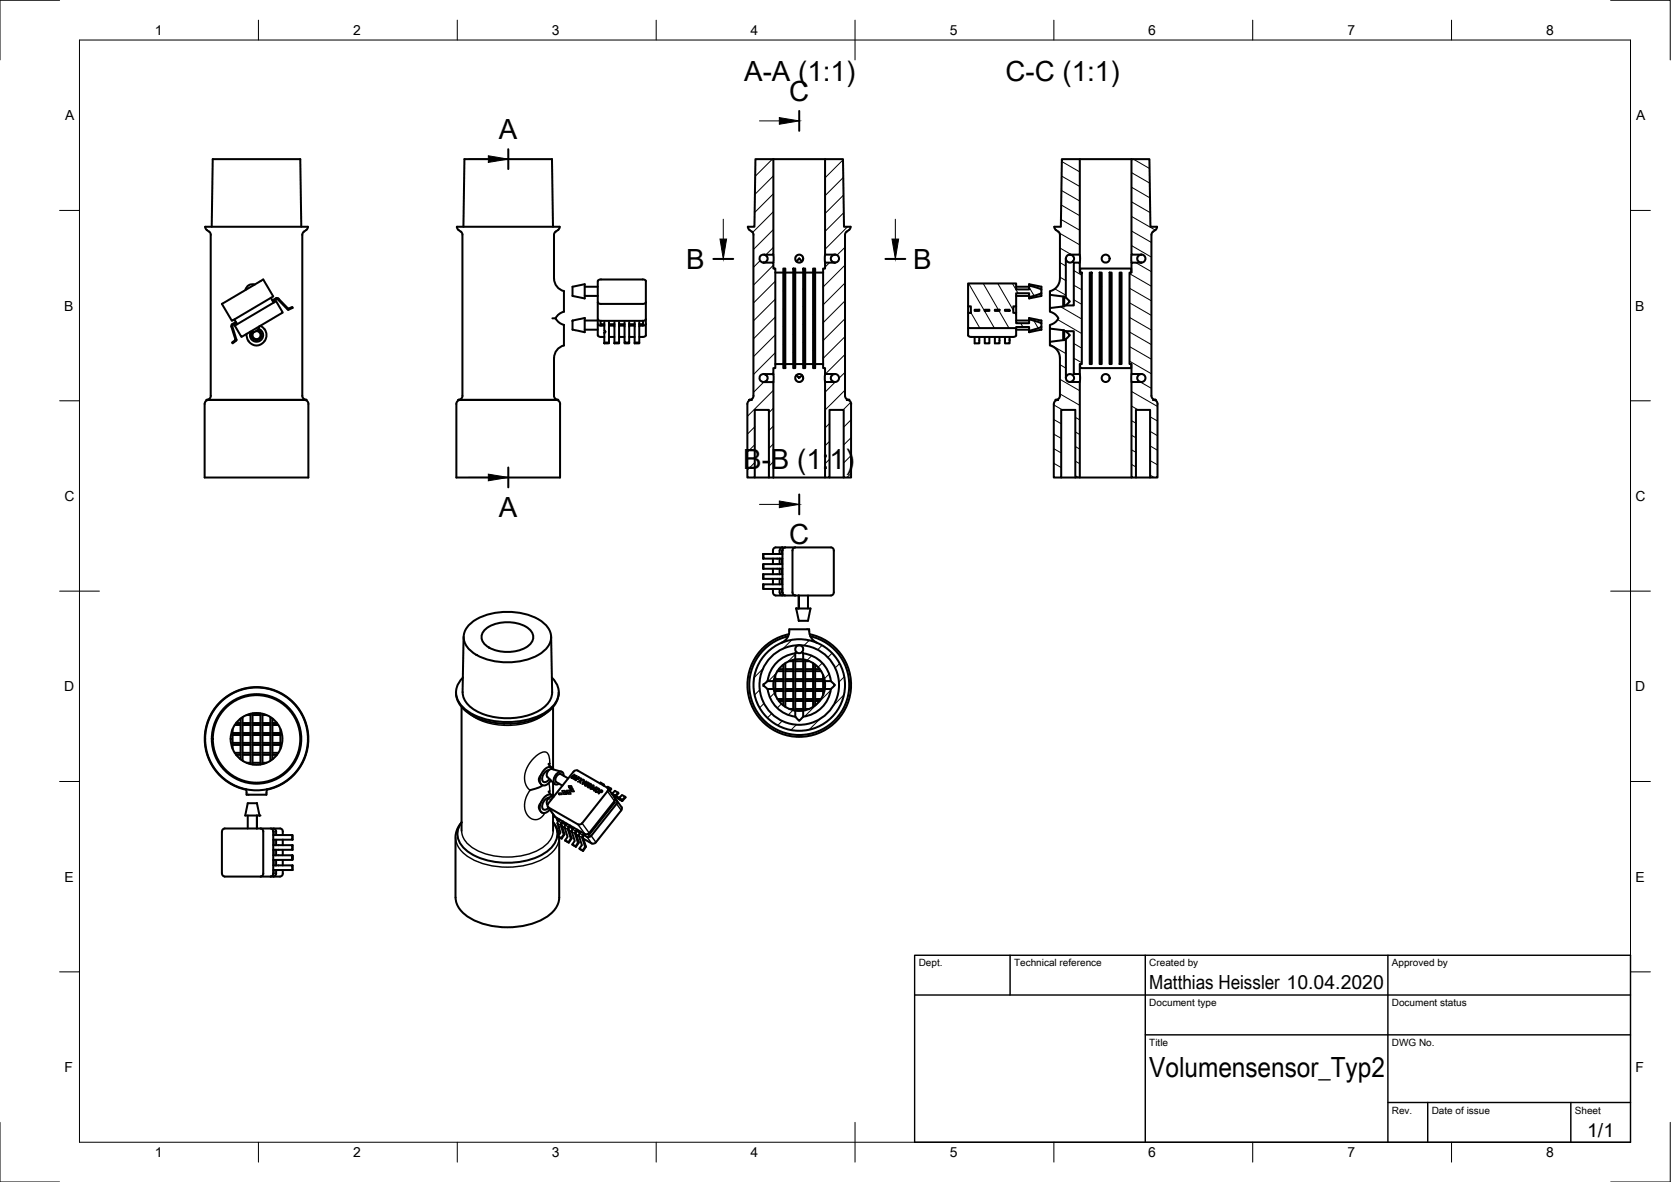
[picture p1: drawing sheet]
<svg xmlns="http://www.w3.org/2000/svg" width="420mm" height="297mm" viewBox="0 0 420 297" stroke-linecap="round" stroke-linejoin="round" font-family="sans-serif">
<!-- layer: Sichtbar -->
<g fill="none" stroke="#000" stroke-width=".51">
<path d="M194.5 40h13M271.5 40h13M51.6 57l.4 .8M51.6 57h25.8M52 57.8a1.36 1.36 0 0 1 1 1.2v40.5a.97 .97 0 0 1-.9 1M53.2 57l.3-17h22l.3 17M77 57.8a1.37 1.37 0 0 0-1 1.2v40.5a1.01 1.01 0 0 0 .9 1M77.4 57l-.4 .8M114.9 57h25.8M114.9 57l.4 .8M115.3 57.8a1.36 1.36 0 0 1 1 1.2v40.5a.97 .97 0 0 1-.9 1M116.5 57l.3-17h22l.2 17"/>
<path d="M140.3 57.8a1.36 1.36 0 0 0-1 1.2v11M140.7 57l-.4 .8M188 57h1.7l.2-17h4.6v24h-2.3M188 57l.5 .8M188.5 57.8a1.36 1.36 0 0 1 1 1.2l-.1 40.5-.3 .7-.7 .3M213.4 57.8a1.37 1.37 0 0 0-.9 1.2v40.5l.3 .7 .7 .3M213.9 57h-1.7l-.2-17h-4.5v24h2.5M213.9 57l-.4 .8M265.1 57l.4 .8M265.1 57h1.6l.3-17h4.5v24h-2.5l.4 .1 .6 .4 .1 .6-.4 .6M265.5 57.8a1.36 1.36 0 0 1 1 1.2l-.1 11.7-.3 .9-.6 .7-1.5 .9v.9l3.6 .4v.2h.4v-9.7M289.9 58.2l-.4 .8v40.5l.3 .7 .8 .3"/>
<path d="M290.5 57.8l-.6 .4M290.9 57l-.4 .8M290.9 57h-1.6l-.3-17h-4.5v24h2.5M55.8 76.4l10.3-6.2 2.6 4.3-10.4 6.1zM64 71.5a1.79 1.79 0 0 0-2.3 1.4M68.1 74.9l.7 1.2M68.5 75.5l.9-.5 .4-.1 2.7 2.7 1-.5 .1 .3-1.3 .4M69.5 75.2l-.9 .5M69.5 75.2h.4M69.8 75.2l2.5 2.6M138.9 80h.7a5 5 0 0 0 2.2 1.8v5a3.4 3.4 0 0 0-2.5 3.2M139.3 70a3.6 3.6 0 0 0 2.5 3.2v5.1a3.5 3.5 0 0 0-2.1 1.7"/>
<path d="M144 72.1l3-.7v3.6l-3-.6zM147 72.1h3.3M147 74.4h3.3M162.4 76l-.2 .3-.6 .1h-10.5l-.5-.1-.3-.3M192 66h2.5v1.5h.4v25h-.4v1.5h-2.3l.6 .5 .2 .6-.4 .7-.6 .2M192.2 64l.6 .5 .2 .6-.3 .6-.7 .3M192.2 64a1.01 1.01 0 0 0-1.2 .9 1.01 1.01 0 0 0 1 1.1M194.5 64v2M194.9 68.5h2.1M197 67.5h.5v25h-.5zM197.5 68.5h2M199.5 67.5h.5v25h-.5z"/>
<path d="M200 68.5h2M200.9 65l-.7 .7M200.9 65h.1M201 65l.7 .7M202 67.5h.5v25h-.5zM202.5 68.5h1.9M204.4 67.5h.6v25h-.6zM205 68.5h2M207.5 64v2M210 66h-2.5v1.5h-.5v25h.5v1.5h2.5M210 64l-.8 .3-.3 .6 .2 .7 .9 .4M210 64a1.01 1.01 0 0 1 1 1 1.01 1.01 0 0 1-1 1"/>
<path d="M243.4 71.2h12.1v1.5h3.3v-.9l2.9 .9 .2 1-3.1 1v-1h-3.3v3.3h-.7v1.6h.7v2.6h3.3v-1l3.1 1v1l-3.1 .9v-.9h-3.3v.3h-12.1v-3.9h.7v-1.6h-.7zM243.4 77v1.6M245.1 77.8h1.1v.3h-1.1zM247.6 77.8h1.2v.3h-1.2zM250.1 77.8h1.2v.3h-1.2zM252.7 77.8h1.2v.3h-1.2zM255.5 72.1h3.3M255.5 74.4h3.3M255.5 77v1.6M258.8 71.8v-.4l3.1 .7v.6M261.9 73.7v.7l-3.1 .6v-.3M264 74.1v3.3"/>
<path d="M267.3 74.5v2.5M267.6 74.7v2.1M268 74.7l1 1.1-1 1M268 65l.2 .6 .4 .3 .6 .1 .5-.3 .3 .3M269 64a1.01 1.01 0 0 0-1 1M270 66h1.5v2.5h.5v23h-.5v2.5h-1.5v-10.8h-2.4v-.2l-3.6-.4v-1l1.5-.8a.85 .85 0 0 0 .6-.8 .85 .85 0 0 0-.5-.8l-.8-.5-.8-.4v-.9l3.6-.4v-.2h2.4zM271.5 64v2M271.6 68.5v-1h12.8v1M274 68.5h.5v23h-.5zM276.5 68.5h.5v23h-.5zM279 68.5h.5v23h-.5zM281.5 68.5h.5v23h-.5z"/>
<path d="M284.5 64v2M287 66h-2.5v2.5h-.5v23h.5v2.5h2.5M287 64l-.7 .3-.4 .6 .3 .7 .8 .4M287 64a1.01 1.01 0 0 1 1 1 1.01 1.01 0 0 1-1 1M58.9 80.3l.7 1.2M59 81.8l10.4-6.1 1.7 2.8-10.4 6.2zM59.3 80.9l-.9 .5-.2 .4 1 3.6-.9 .7 .2 .2 1-.8-1.1-3.7 1-.7M62 83.9l.1 1.1 .4 .7M62.5 85.7l.9 .8 1 .3 1.2-.3 .9-.8M62.9 83.4h1.1M64.4 83.2a1.01 1.01 0 0 1 1.1 1.2 1.01 1.01 0 0 1-1.5 .7 1.01 1.01 0 0 1-.1-1.7M64.7 83a1.26 1.26 0 0 1 1 1.6 1.26 1.26 0 0 1-1.8 .7 1.26 1.26 0 0 1-.4-1.8"/>
<path d="M65 82.6a1.66 1.66 0 0 1 1.1 2.2 1.66 1.66 0 0 1-2.3 .9 1.66 1.66 0 0 1-.8-2.3M65.2 82l-.3 .7-.9 .7M65.5 81.9l1 .9M66.5 82.7a2.51 2.51 0 0 1 0 3M139.3 90v9.5a1.01 1.01 0 0 0 .9 1M144 80.5l3-.6v3.6l-3-.6zM147 80.5h3.3M147 82.9h3.3M150.3 84.3l.1-13.8 .7-.3h10.5l.6 .1 .2 .3v13.7M150.3 81.4l.5 .4h1.2M150.3 84.3l.5 .3 1.2 .1M151 80.6v.8"/>
<path d="M151 81.4l1 .1M152 80.9v2.2M152 86.1h1.1v.2h-1.1zM152 83.6v2.5M152 83.1l.2 .3-.2 .2M152.2 83.3l-.2 .2M153.1 80.9v5.2M153.1 81.8h1.4M153.1 81.5h1.4M153.1 84.7h1.4M154.5 86.1h1.2v.2h-1.2zM154.5 80.9v5.2"/>
<path d="M155.7 80.9v5.2M155.7 81.8h1.3M155.7 81.5h1.3M155.7 84.7h1.3M157 80.9v5.2h1.2v-5.2M157 86.1v.2h1.2v-.2M158.2 81.8h1.4M158.2 81.5h1.4M158.2 84.7h1.4M159.6 86.1h1.1v.2h-1.1zM159.6 80.9v5.2M160.7 80.9v5.2"/>
<path d="M161.7 80.6v.9h-1M162.4 81.4l-.5 .4h-1.2M162.4 84.3l-.5 .3-1.2 .1M162.4 80.2l-.2 .3-.6 .1h-10.5l-.5-.1-.3-.3M192 96h2.5v24M192.2 94a1.01 1.01 0 0 0-1.2 .9 1.01 1.01 0 0 0 1 1.1M194.5 94v2M194.9 91.5h2.1M197.5 91.5h2M200 91.5h2M200.2 94.3l.7 .7 .8-.7M202.5 91.5h1.9"/>
<path d="M205 91.5h2M207.5 96v24h1.1v-17h3.5v17h1.9v-18.5M207.5 94v2M207.5 96h2.5M210 94l-.8 .3-.3 .6 .2 .7 .9 .4M210 94a1.01 1.01 0 0 1 1 1 1.01 1.01 0 0 1-1 1M243.4 82.5v1.8M243.4 84.3l.3 .3 .5 .1h10.5l.6-.1 .2-.3M245.1 84.7v1.6h1.1v-1.6M247.6 84.7v1.6h1.2v-1.6M250.1 84.7v1.6h1.2v-1.6M252.7 84.7v1.6h1.2v-1.6"/>
<path d="M255.5 80.5h3.3M255.5 82.9h3.3M255.5 82.5v1.8M258.8 80.2v-.3l3.1 .6v.7M261.9 82.2v.7l-3.1 .6v-.4M264 82.6v3.3M267.3 83v2.5M267.6 83.2v2M268 95v-9.8h-.4v.3l-3.6 .4v.9l.9 .4 .9 .7 .5 .8 .2 .9v9.9l-.3 .7-.8 .3M268 83.2l1 1-1 1M268 95l.3 .7 .7 .3M269.7 94.3l.3 .5v.6l-.4 .4-.6 .2h2.5v24h-1.1v-17h-3.6v17h-1.8v-18.5l.3-.7 .8-.3"/>
<path d="M270 94l-.3 .3-.5-.3-.6 .1-.5 .4-.1 .5M271.5 94v2M271.6 91.5v1h12.8v-1M284.5 94v2M287 96h-2.5v24h1.1v-17h3.6v17h1.8v-18.5l-.3-.7-.7-.3M287 94l-.8 .3-.3 .6 .3 .7 .8 .4M287 94a1.01 1.01 0 0 1 1 1 1.01 1.01 0 0 1-1 1M52.5 100.5h23a1.93 1.93 0 0 1 2 .6l.1 .4M76.5 100.5h.6h-25.2h.6a1.01 1.01 0 0 0-1 1v18.5h26v-18.5M115.8 100.5h-.6h25.2h-23.6a1.88 1.88 0 0 0-2 .6l-.1 18.9h26.1v-18.5M139.8 100.5a1.01 1.01 0 0 1 1 1M188.5 100.5h-.1h.6l-.8 .3-.3 .7v18.5h1.9v-17h3.5v17h1.2"/>
<path d="M188.9 100.5h.1M212.9 100.5l.8 .3 .3 .7M213 100.5h.1M213.4 100.5h.1h-.6M265.6 100.5h-.2h.6M290 100.5h.1M290.4 100.5h.2h-.6M189.8 120h3.5M192 139.2v1.2M194.4 139.2v-.8a.75 .75 0 0 1 .6-.8h14a.75 .75 0 0 1 .7 .8v10.4a.75 .75 0 0 1-.7 .8M194.5 120h13M196 138.4v.8"/>
<path d="M196.7 138.3h.1M196.7 137.6a.75 .75 0 0 0-.7 .8M196.7 138.3l-.1 .9M196.7 139.2h-4.7v1.2h4.7M197.4 137.6a.75 .75 0 0 0-.7 .8v10.5a.75 .75 0 0 0 .7 .7M200 137.6a.75 .75 0 0 0-.7 .8v10.5a.75 .75 0 0 0 .7 .7M208.6 120h3.5M266.8 120h3.6M271.5 120h13M285.6 120h3.6M118 157a15.2 15.2 0 0 1 12.8-3 9.9 9.9 0 0 1 7.4 4.5 4.3 4.3 0 0 1-1.9 5.4 16.6 16.6 0 0 1-17.5 0 4.3 4.3 0 0 1-.8-6.9zM122.2 158a9.7 9.7 0 0 1 10.7 0 2.69 2.69 0 0 1 1.1 2.6 2.69 2.69 0 0 1-1.8 2.1 9.9 9.9 0 0 1-10-.5 2.54 2.54 0 0 1 0-4.2z"/>
<path d="M191.9 141.8l.1 1.1zM192 141.8h4.7M192 142.9h4.7M192 146.8l-.1 1.2h4.8M192 144.3v1.2M194.4 148v.8a.75 .75 0 0 0 .6 .8M194.4 140.4v1.4M194.4 142.9v1.4M194.4 145.5v1.3M195 149.7h14M196 140.4v1.4M196 142.9v1.4"/>
<path d="M196 145.5v1.3M196 148v.9M196 148.8a.75 .75 0 0 0 .7 .8M196.6 148l.1 .9M196.6 140.4v1.4M196.6 142.9v1.4M196.6 145.5v1.3M196.7 148.9h.1M196.7 144.3h-4.7v1.2h4.7M196.7 146.8h-4.7v1.2M198.2 159.9a12.6 12.6 0 0 0-7.6 19.3 12.6 12.6 0 0 0 20.7 0 12.6 12.6 0 0 0-7.6-19.3M198.5 158.6l-.2 1-.5 1-1.3 .9"/>
<path d="M198.5 158.6v-.5h5v.5M200.2 152.9h3.6l-.6 3.1h-2.3M200.2 152.9l.7 3.1M200.2 152.9h.1M200.9 149.7v3.2v-3.2M200.9 156h.1M203.2 149.7v3.2M203.5 158.6l.2 1 .5 1 1.3 .9M203.6 159.4a13 13 0 0 1 8.2 20 13 13 0 0 1-21.7 0 13 13 0 0 1 8.3-20M62 179.7h1M63 179.4v12.6M63.5 179.3v12.8"/>
<path d="M63.5 179.7h2M65.5 179.3v12.8M66 179.7h1M66 179.4v12.6M114.6 174l.2 1.2 .6 1.5a12.9 12.9 0 0 0 10.2 5.1l1.2 .1M116.1 177.6v31.2M116.4 170.3a5 5 0 0 0 .8 8.1 19.4 19.4 0 0 0 20.8 0 5 5 0 0 0 .8-8.1M116.6 160l-.3 14M138.6 160l.2 13.9a5.8 5.8 0 0 1-3.6 4.9 17.2 17.2 0 0 1-16.8-1 4.9 4.9 0 0 1-2.1-3.9M139.1 177.6v15.7M140.5 174l-.2 1.4-.6 1.3a12.9 12.9 0 0 1-9.8 5.1l-1.5 .1M193 173.1a8 8 0 0 0 7 7"/>
<path d="M193 171.2l-1 .8v.3l1 .9h1.5v-2M193 171.2h1.5M194.9 173.2h2.1M194.9 171.2h2.1M194.9 173.7h2.1M194.9 170.7h2.1M194.9 169.7v5M195.5 168.7h1.5M195.5 175.7h1.5M195.8 168.2h1.2M195.8 176.2h1.2M197 167v10.3"/>
<path d="M197.5 173.2h2M197.5 171.2h2M197.5 173.7h2M197.5 170.7h2M197.5 168.2h2M197.5 168.7h2M197.5 175.7h2M197.5 176.2h2M197.5 166.7v10.9M198.5 178.2h1M198.5 166.2h1M199.5 165.8v12.7"/>
<path d="M200 165.7h2M200 164.2v15.9M200 173.2h2M200 171.2h2M200 178.2h2M200 173.7h2M200 170.7h2M200 168.2h2M200 168.7h2M200 175.7h2M200 176.2h2M200 166.2h2"/>
<path d="M200 165.7a6.5 6.5 0 0 0-5.5 5.4M200 164.2a8 8 0 0 0-7 6.9M200.3 163.9l-.3 .3M201.1 162.1a10 10 0 0 1 8.7 14.7 10 10 0 0 1-17 1.1 10 10 0 0 1 6.8-15.7l1.3-.1M201.7 163.9l.3 .3M202 164.2v15.9M202 164.2a8 8 0 0 1 6.9 6.9M202 165.7a6.5 6.5 0 0 1 5.4 5.4M202.5 173.2h1.9M202.5 171.2h1.9M202.5 165.8v12.7M202.5 178.2h1"/>
<path d="M202.5 173.7h1.9M202.5 170.7h1.9M202.5 168.2h1.9M202.5 168.7h1.9M202.5 175.7h1.9M202.5 176.2h1.9M202.5 166.2h1M204.4 166.7v10.9M205 173.2h2M205 171.2h2M205 173.7h2M205 170.7h2"/>
<path d="M205 168.2h1.1M205 168.7h1.4M205 175.7h1.4M205 176.2h1.1M205 167v10.3M207 169.7v5M207.4 171.2h1.5l.7 .6a.36 .36 0 0 1 .3 .4 .36 .36 0 0 1-.4 .4l-.6 .6h-1.5zM207.4 173.1a6.8 6.8 0 0 1-5.8 5.5h-1.4a6.8 6.8 0 0 1-5.7-5.5M208.9 173.1a8 8 0 0 1-6.9 7M58.5 184.7h2M58.5 184.2h2M58.5 187.2h2"/>
<path d="M58.5 186.7h2M58.5 183.2v5M59 189.2h1.5M59 182.2h1.5M59.4 189.7h1.1M59.4 181.7h1.1M60.5 180.6v10.2M61 184.7h2M61 184.2h2M61 187.2h2M61 186.7h2M61 189.7h2"/>
<path d="M61 189.2h2M61 182.2h2M61 181.7h2M61 180.2v11M61.9 198.3l.1 1.4h5l.2-1.4M62 191.7h1M63.5 184.7h2M63.5 184.2h2M63.5 187.2h2M63.5 186.7h2M63.5 189.7h2M63.5 189.2h2"/>
<path d="M63.5 182.2h2M63.5 181.7h2M63.5 191.7h2M66 184.7h2M66 184.2h2M66 187.2h2M66 186.7h2M66 189.7h2M66 189.2h2M66 182.2h2M66 181.7h2M66 191.7h1"/>
<path d="M67.1 198.5a13 13 0 0 0 8.2-20.1 13 13 0 0 0-21.6 0 13 13 0 0 0 8.2 20.1M68 180.2v11M68.5 184.7h2M68.5 184.2h2M68.5 187.2h2M68.5 186.7h2M68.5 189.7h1.1M68.5 189.2h1.5M68.5 182.2h1.5M68.5 181.7h1.1M68.5 180.6v10.2M70.5 183.2v5"/>
<path d="M136.3 197.3h.1M136.4 197.3l-1 .7-2.1 .6M137.9 191.9l.8 1M137.9 198.9l.8 .9M138 193.5a2.02 2.02 0 0 0-1.3 3 1.25 1.25 0 0 0 1.5-.7M139.1 196.7v3.5M139.1 193.3l-.5-.5h-.7l-1 .5-.7 1.1a2.63 2.63 0 0 0-.1 2.8l.2 .1a1.91 1.91 0 0 0 2.2-1.2M141 194.5l1.9 1.1M141 194.5a1.33 1.33 0 0 0-1.1 2l1.5 .9M141.2 193.9l-2.4-.7a1.43 1.43 0 0 0-1.2 2l1.8 1.8M141.7 194.9a.88 .88 0 0 0-.5-1 .88 .88 0 0 0-1.1 .4 2.03 2.03 0 0 0-.6 2.8h.7l.4-.2M150.8 196.9l.2-.2 .8 .5-.1 .1"/>
<path d="M151.8 197.2v.2M152.7 197.9a.6 .6 0 0 1 0 .9l-6.3 8.1-.5 .3-.6-.1M152.8 198.1l1.8 2.4 .1 .5-6.6 8.3-.5 .4-.5-.1M153.2 198.6l.4-.4-.8-.5-.2 .2-7.4-4.3a.85 .85 0 0 0-1 .3l-6.4 8.1M153.6 198.2l.1 .1-.4 .4M153.8 199.4h.1M153.8 199.4l.2 .1M154.8 199.9l-.9-.4 .7-.8 .9 .7-.6 .6M154.8 199.9l-.5 .2M154.8 199.9l1.7 1.1 .7-.8-.8-.4-.7 .7M155.4 199.2l-.7 .7M200 180.1l.6 .7a.36 .36 0 0 0 .4 .3 .36 .36 0 0 0 .4-.4l.6-.6"/>
<path d="M55.8 219.5a.75 .75 0 0 0 .7 .8h13.9a.78 .78 0 0 0 .7-.8M62.3 204.9v3.3M64.6 201.9h-2.3l-.6 3h3.6M64.6 201.9l.7 3M64.6 208.2v-3.3v3.3M64.6 201.9h.1M65.2 204.9h.1M65.5 208.2h-9a.75 .75 0 0 0-.7 .8v10.5M65.5 208.2h4.9a.75 .75 0 0 1 .7 .8v.9M65.5 208.2a.75 .75 0 0 1 .7 .8v10.5M66.2 219.5a.75 .75 0 0 1-.7 .8M68 208.2a.75 .75 0 0 1 .7 .8v10.5"/>
<path d="M68.7 212.4h4.8v1.2h-4.8M68.7 216.1h4.8M68.7 214.9h4.8M68.7 217.5h4.8v1.1h-4.8M68.7 209.9h4.9l-.1 1.1M68.7 219.6h.1M68.7 208.9h.1M68.7 219.5a.75 .75 0 0 1-.7 .8M68.7 208.2a.75 .75 0 0 1 .7 .8v.9M68.7 208.9l.1 1M68.8 211v1.4M68.8 213.6v1.3"/>
<path d="M68.8 216.1v1.4M68.8 218.6v.9M68.8 219.5l-.1 .1M69.4 219.5a.75 .75 0 0 1-.7 .8M69.4 211v1.4M69.4 213.6v1.3M69.4 216.1v1.4M69.4 218.6v.9M71.1 211v1.4M71.1 213.6v1.3M71.1 216.1v1.4M71.1 218.6v.9"/>
<path d="M73.5 214.9l.1 1.2zM73.5 209.9v1.1h-4.8M73.5 212.4v1.2M73.5 217.5v1.1M116.1 206.7l-1.1 1.6-.5 1.9 .1 15.3a6.6 6.6 0 0 0 4.3 5.6 20.4 20.4 0 0 0 18.4-.6 6.2 6.2 0 0 0 3.3-5v-15.1M116.1 206.6a4.7 4.7 0 0 0 .7 6.7 17.7 17.7 0 0 0 13.9 3.3 13.3 13.3 0 0 0 8.3-4 4.6 4.6 0 0 0 .1-6M136.3 204.2h.1M137.8 202.8l1.8 2.5 7.5 4.3M137.8 202a.6 .6 0 0 0 .1 .9l7.4 4.3M138 200.5a2.13 2.13 0 0 0-1.5 2.8 1.01 1.01 0 0 0 1.4-.3M138.7 200.2l.4 .1M138.8 200.2a1.4 1.4 0 0 0-1.1 2"/>
<path d="M139.1 206.7l1.1 1.6 .4 1.5M139.1 204.6v4.2M139.1 200.3l-.6-.6-.8 .1-.9 .6-.6 .9a2.66 2.66 0 0 0-.1 2.8l.6 .2 .6-.1 .9-.8M140 205.5v.4l.4 .3M140 205.9l.3 .4M140.6 207.9l.3 1.4-.6 .8M140.7 205.9l-.5 .8 .4 1.2-.1 .1M141 207.4l.7 2.3-.6 .9M141.2 206.8l-.2 .6M141.3 206.9l-.1 .3 .7 2.6M141.3 207.6l.7 .5M141.4 206.8l.8 .4"/>
<path d="M141.5 206.4l-.3 .4M141.6 206.5l-.3 .4M141.9 209.8l-.7 .9-.9-.6 .9 .6M142 208l.7 2.3-.6 .9M142.2 207.3l-.2 .7M142.5 207l-.3 .4M143 208.3l.7 2.3M143.1 208.7l.7 .4M143.2 207.8l.8 .5M143.3 207.4l-.5 .6v.5l.7 2.3-.6 .9M143.4 207.5l-.4 .8M143.7 210.8l-.7 1-.9-.6 .9 .6"/>
<path d="M143.7 210.6v.2M143.9 212.2l.9 .6-.1-.1M144.3 208l-.5 .6v.4l.7 2.3-.6 .9 .8 .5 .6-.9-.7-2.3M144.8 208.8l-.2 .7M144.9 209l-.1 .3 .7 2.4-.7 1.1M144.9 209.7l.7 .4M145 208.8l.8 .5M145.1 208.5l-.3 .4M145.2 208.5l-.3 .5M145.6 210l.7 2.3-.6 1M145.7 209.4l-.1 .6M146 209l-.2 .4"/>
<path d="M146.6 210.4l.7 2.3M146.6 209.9l-.2 .6 .7 2.3-.6 .9M146.9 209.5l-.3 .4M147 209.6l-.4 .8M147.3 212.7l-.7 1.1-.9-.5 .9 .5M147.8 209.6l.4 .1M154.4 201.5l.1 .2-6.4 8M154.4 200.2h.3l1.7 1.1M154.5 200.2h.1M154.6 200.2l1 .6M154.6 200.2h.1M154.7 200.9a.64 .64 0 0 1 .3 1.1l-6.3 8a.86 .86 0 0 1-1.1 .3l-.8-.4"/>
<path d="M155.1 201.2l1.2 1.6-.1 .8M155.6 200.8l.8 .5M155.6 200.8h.1M156.2 203.7l-6.4 8a.86 .86 0 0 1-1 .3l-2.1-1.2M157.2 200.2l.1 .2-.9 .9"/>
<circle cx="201" cy="65" r="1"/>
<circle cx="278" cy="65" r="1"/>
<circle cx="201" cy="95" r=".99"/>
<circle cx="278" cy="95" r="1"/>
<circle cx="201" cy="163.1" r="1"/>
<circle cx="201" cy="172.1" r="11.5"/>
<circle cx="64.5" cy="185.7" r="6.5"/>
<circle cx="64.5" cy="185.7" r="11"/>
<circle cx="64.5" cy="185.7" r="11.3"/>
<circle cx="64.5" cy="185.7" r="12.9"/>
</g>
<!-- layer: Sichtbar schmal -->
<g fill="none" stroke="#000" stroke-width=".36">
<path d="M117.9 179.3a17 17 0 0 0 15.2 2.2l2.7-1.2 1.4-1M126.7 181.9h1.7M126.8 181.9h1.6M136 194.7l-.4 .6-.2 .6 .2 .7 .4 .5M138 196.8l.2 2M138.2 191.9v.5M138.2 191.9l-.3-2.2-.3-.5-.5-.2-1.4 .4-1.9 1.6-1.3 1.9-.6 2.1 .1 1.6 .8 1.6a.45 .45 0 0 1 .5 .4 .45 .45 0 0 1-.3 .5l-.8 1.4-.3 1.7 .1 1.3 .7 1.4 1 .9 1.2 .2 1-.4 1.1-1.3M138.2 198.8v.6M138.2 191.8l-.1 .4M138.2 198.8l-.1 .3M140.4 199.3h.8l.2 .4h-.8zM141.3 198.7h.7l.2 .4h-.7z"/>
<path d="M141.5 199.2h.8l.2 .4h-.8zM142.4 198.6h.7l.2 .4h-.7zM142.6 199.2l.8-.1 .2 .4-.8 .1zM142.9 197.5l.8-.1 .1 .4-.7 .1zM143.2 198.1l.8-.1 .1 .4h-.8zM143.4 198.6h.8l.2 .3-.8 .1zM143.5 195.4l.9-.8 .2 .1-.3 .7 .6-.5 .2 .1-.6 1-.1-.1 .3-.7-.6 .5h-.1l.2-.7-.5 .5zM145.4 195.1l.4 .3-.1 .3-.6 .1-.3 .4-.1-.1zM145.4 195.4l.1 .3-.2-.1zM146 195.5l.2 .1-.1 .4 .4-.2 .2 .1-.6 .3-.1 .6-.2-.1 .1-.4-.7 .1 .7-.3zM146.8 195.9l.1 .1-.3 .8 .8-.5 .1 .1-1 .7-.2-.1zM147 197.1l.4 .3 .2-.3-.3-.1 .5-.5 .3 .2-.5 .2 .2 .3-.4 .3-.4-.1z"/>
<path d="M148.1 197.1l.4-.2 .2 .3-.4 .6-.4 .2-.2-.3zM148.1 197.3l.3-.2a.25 .25 0 0 1 .1 .3 .25 .25 0 0 1-.2 .2l-.4 .1zM148.7 197.5l.4-.2 .3 .3-.5 .6-.3 .1-.2-.3zM148.8 197.7l.2-.2a.26 .26 0 0 1 .2 .2 .26 .26 0 0 1-.3 .3l-.3 .1zM149.1 198.1l1-.3-.7 1-.2-.1 .2-.2-.4-.2zM149.3 198.2l.4-.2-.2 .3zM150.3 198l.5 .5-.3 .5-.5 .1-.4-.2zM150.3 198.2l.3 .2-.1 .3-.3 .3-.3-.2zM151.2 198.5l.3 .2-.1 .4h-.5l-.3 .4-.2-.1zM151.2 198.7l.1 .3-.3-.1zM152.7 198.8l1.8 2.5M114.6 210.4a6.6 6.6 0 0 0 4.3 5.6 20.4 20.4 0 0 0 18.4-.6 6.2 6.2 0 0 0 3.3-5"/>
<path d="M116.1 208.8a5.7 5.7 0 0 0 3.3 4.6 17.7 17.7 0 0 0 17.3-.6 5.3 5.3 0 0 0 2.4-4M136 201.6l-.4 .5-.2 .7 .2 .8 .4 .4M137.8 200.7l.9 .2M137.9 202.9l1.8 2.5M140.2 207l.8 .4M140.2 206.1l1 .7M141.3 207.5l.1 .2M142 208l.8 .5M142.2 207.4l.8 .4M143.8 209l.8 .5M144 208.4l.8 .5M145.3 207.2l1.8 2.4"/>
<path d="M145.6 210l.8 .5M145.8 209.4l.8 .5M146.4 206.9l1.7 2.4M147.6 210.3l1.2 1.7M147.9 209.6l.1 .2M148 209.5l.1 .2M148.7 210l1.1 1.7M154.4 201.5l.1 .2M154.5 200.2h.1M154.6 200.2h.1M155 202l1.2 1.7M155.6 200.8l.8 .5"/>
</g>
<!-- layer: Sichtbar -->
<g fill="#000">
<circle cx="200.2" cy="152.9" r=".25"/>
<circle cx="65.3" cy="204.9" r=".25"/>
</g>
<!-- layer: Border -->
<g fill="none" stroke="#000" stroke-width=".25">
<path d="M15 .1h-15v15M20 10.1h390v276.9h-390zM65 5.1v5M115 5.1v5M165 5.1v5M215 5.1v10M265 5.1v5M315 5.1v5M365 5.1v5M405 .1h15v15M15 52.9h5M410 52.9h5"/>
<path d="M15 100.7h5M410 100.7h5M15 148.6h10M405 148.6h10M15 196.4h5M410 196.4h5M15 244.2h5M410 244.2h5M0 282.1v14.9h15M65 287v5M115 287v5M165 287v5"/>
<path d="M215 282.1v9.9M265 287v5M315 287v5M365 287v5M420 282.1v14.9h-15"/>
</g>
<!-- layer: TitleBlock -->
<path d="M230 240.1h180v46.9h-180zM230 250h180M254 240.1v9.9M288 240.1v46.9M349 240.1v46.9M288 260.1h122M349 277.1h61M359 277.1v9.9M395 277.1v9.9" fill="none" stroke="#000" stroke-width=".36"/>
<!-- layer: Schraffur -->
<g fill="none" stroke="#000" stroke-width=".25">
<path d="M194.2 40l-4.3 4.3M207.7 40l-.2 .2M285 40l4 2.3M194.5 44.2l-4.7 4.6M194.5 48.7l-4.7 4.7M194.5 53.2l-5.2 5.2M194.5 57.7l-5 5M212 40.2l-4.5 4.5M212 44.6l-4.5 4.6M212.1 49l-4.6 4.7M212.2 53.5l-4.7 4.7M213.1 57l-5.6 5.6"/>
<path d="M266.4 58.6l5.1 2.9M266.8 55.1l4.7 2.8M266.8 51.5l4.7 2.7M266.9 47.9l4.6 2.6M266.9 44.2l4.6 2.7M267 40.6l4.5 2.6M284.5 58l5 2.9M284.5 54.4l6 3.4M284.5 50.7l4.7 2.7M284.5 47l4.6 2.7M284.5 43.4l4.6 2.6M191.1 65.5l-1.6 1.7"/>
<path d="M194.5 62.2l-1.9 1.8M194.5 66.7l-5 5M195 70.6l-5.5 5.5M195 75.1l-5.5 5.5M195 79.6l-5.5 5.5M197.5 68.1l-.5 .6M197.5 72.6l-.5 .5M197.5 77.1l-.5 .5M200 70.1l-.5 .5M200 74.6l-.5 .5M200 79.1l-.5 .5M202.5 67.6l-.5 .5"/>
<path d="M202.5 72.1l-.5 .5M202.5 76.6l-.5 .5M205 69.6l-.5 .5M205 74.1l-.5 .5M205 78.6l-.5 .5M207.1 67.5l-.1 .1M208.6 66l-1.1 1.1M212.5 62.1l-2 2M212.5 66.6l-5.5 5.5M212.5 71.1l-5.5 5.5M212.5 75.6l-5.5 5.5M243.5 71.2l6.5 11.2"/>
<path d="M244.1 78.6l2.3 3.8M247.2 71.2l6.5 11.2M247.7 77.8l.3 .3M250.6 77.8l-.3 .3M250.9 71.2l3.9 6.8M252.7 77.8h.1M254.6 71.2l1.4 2.5M255.1 78.6l.4 .6M258.8 72.2l1.2 2.1M265.2 72.6l2.8 1.6M266.5 69.6l1.5 .9M266.5 66l1.5 .9"/>
<path d="M266.5 62.3l2.9 1.7M266.7 77.1l5.3 3.1M270 75.3l2 1.2M270 71.7l2 1.1M270 68l2 1.2M274 77.6l.5 .3M274 74l.5 .3M274 70.3l.5 .3M276.5 79.1l.5 .3M276.5 75.4l.5 .3M276.5 71.8l.5 .2M279 76.9l.5 .3"/>
<path d="M279 73.2l.5 .3M279 69.5l.5 .3M281.5 78.3l.5 .3M281.5 74.6l.5 .3M281.5 71l.5 .3M284 79.8l5.5 3.1M284 76.1l5.5 3.2M284 72.4l5.5 3.2M284 68.8l5.5 3.1M284.5 61.7l5 2.9M285.6 66l3.9 2.3M192.1 96l-2.6 2.6"/>
<path d="M194.5 93.6l-.4 .4M194.5 98.1l-6.6 6.5M195 84.1l-5.5 5.5M195 88.6l-5.5 5.5M197.5 81.6l-.5 .5M197.5 86.1l-.5 .5M197.5 90.6l-.5 .5M200 83.6l-.5 .5M200 88.1l-.5 .5M202.5 81.1l-.5 .5M202.5 85.6l-.5 .5M202.5 90.1l-.5 .5"/>
<path d="M205 83.1l-.5 .5M205 87.6l-.5 .5M205 92.1l-.4 .4M210 96l-2.5 2.6M212.5 80.1l-5.5 5.5M212.5 84.6l-5.5 5.5M212.5 89.1l-5 4.9M212.5 93.6l-1.6 1.5M212.5 98.1l-5 4.9M256.6 81.2l.6 1M259.9 80.5l1.1 2M264 86.5l4 2.3"/>
<path d="M265.9 80.3l6.1 3.5M266.5 99l5 2.9M266.5 95.3l5 2.9M266.5 91.6l1.5 .9M270 93.7l.6 .3M270 90l2 1.2M270 86.3l2 1.2M274 88.7l.5 .2M274 85l.5 .3M274 81.3l.5 .3M276.5 90.1l.5 .3M276.5 86.4l.5 .3"/>
<path d="M276.5 82.7l.5 .3M279 87.9l.5 .2M279 84.2l.5 .3M279 80.5l.5 .3M281.5 89.3l.5 .3M281.5 85.6l.5 .3M281.5 82l.5 .3M284 90.7l5.5 3.2M284 87.1l5.5 3.2M284 83.4l5.5 3.2M284.5 98.4l6.5 3.7M286.7 96l2.8 1.6"/>
<path d="M189.8 107.3l-1.9 1.8M189.8 111.7l-1.9 1.9M189.8 116.2l-1.9 1.9M194.5 102.6l-1.2 1.1M194.5 107.1l-1.2 1.1M194.5 111.6l-1.2 1.1M194.5 116l-1.2 1.2M208.6 106.4l-1.1 1.1M208.6 110.9l-1.1 1.1M208.6 115.4l-1.1 1.1M208.6 119.9l-.1 .1M213.9 101.1l-1.9 1.9"/>
<path d="M214 105.5l-1.9 1.8M214 110l-1.9 1.8M214 114.5l-1.9 1.8M214 119l-1 1M265 116.4l1.8 1.1M265 112.8l1.8 1M265 109.1l1.8 1.1M265 105.4l1.8 1.1M265 101.8l2.1 1.2M270.4 119.6l.7 .4M270.4 115.9l1.1 .6M270.4 112.2l1.1 .7"/>
<path d="M270.4 108.5l1.1 .7M270.4 104.9l1.1 .6M284.5 116.7l1.1 .7M284.5 113l1.1 .7M284.5 109.4l1.1 .6M284.5 105.7l1.1 .6M284.5 102l1.6 1M289.2 119.4l1 .6M289.2 115.7l1.8 1.1M289.2 112.1l1.8 1M289.2 108.4l1.8 1.1M289.2 104.7l1.8 1.1"/>
<path d="M191 173.4l-1.3 1.3M191.8 168l-2.2 2.3M192.1 176.8l-1.1 1.1M194 179.4l-1 1M194.8 174.1l-1.2 1.2M195.2 169.2l-2 2M196.5 176.9l-1.1 1M199.1 160.8l-2.2 2.2M199.4 178.5l-1.2 1.2M200 164.4l-1.9 1.9M203.5 160.9l-1.3 1.3M204.1 164.8l-1.2 1.2"/>
<path d="M206.7 162.2l-1.1 1.1M206.8 166.6l-1.1 1.1M208.5 169.4l-1.2 1.2M208.9 173.5l-6.6 6.6M209.2 164.2l-1 1M211.1 166.8l-1.1 1.1M212.2 174.7l-2.7 2.6M212.3 170.1l-1.4 1.3M196.7 181.2l-1.1 1.1M200.2 182.1l-1.3 1.4M206.1 180.7l-2.6 2.7"/>
</g>
<!-- layer: Beschriftungen -->
<path d="M127.8 37.5v5M201 27.9v5M179.4 65.1h5M222.6 65.1h5M127.8 117.5v5M201 124.3v5" fill="none" stroke="#000" stroke-width=".51"/>
<path d="M117.8 40h5M191 30.4h5M181.9 55.1v5M225.1 55.1v5M117.8 120h5M191 126.8h5" fill="none" stroke="#000" stroke-width=".25"/>
<path d="M122.8 39.1l5 .9-5 .8zM196 29.6l5 .8-5 .8zM181 60.1h1.7l-.8 5zM224.3 60.1h1.7l-.9 5zM122.8 119.2l5 .8-5 .8zM196 125.9l5 .9-5 .8z" fill="#000" stroke="#000" stroke-width=".25"/>
<g font-size="7">
<text x="187.1" y="20.3">A-A (1:1)</text>
<text x="252.8" y="20.3">C-C (1:1)</text>
<text x="198.4" y="25.3">C</text>
<text x="125.5" y="35">A</text>
<text x="172.6" y="67.6">B</text>
<text x="229.6" y="67.6">B</text>
<text x="186.9" y="117.9">B</text>
<text x="191.5" y="117.9">-</text>
<text x="193.8" y="117.9">B (1:1</text>
<text x="212.5" y="117.9">)</text>
<text x="125.5" y="130">A</text>
<text x="198.4" y="136.8">C</text>
<text x="289" y="270.6">Volumensensor_Typ2</text>
</g>
<g font-size="4.9">
<text x="289" y="248.5">Matthias Heissler 10.04.2020</text>
<text x="399.1" y="285.7">1/1</text>
</g>
<g font-size="3.5">
<text x="39" y="8.8">1</text>
<text x="88.8" y="8.8">2</text>
<text x="138.8" y="8.8">3</text>
<text x="188.7" y="8.8">4</text>
<text x="238.8" y="8.8">5</text>
<text x="288.7" y="8.8">6</text>
<text x="338.8" y="8.8">7</text>
<text x="388.8" y="8.8">8</text>
<text x="16.4" y="30.2">A</text>
<text x="411.4" y="30.2">A</text>
<text x="16.2" y="78">B</text>
<text x="411.2" y="78">B</text>
<text x="16.2" y="125.9">C</text>
<text x="411.2" y="125.9">C</text>
<text x="16.2" y="173.7">D</text>
<text x="411.2" y="173.7">D</text>
<text x="16.2" y="221.6">E</text>
<text x="411.2" y="221.6">E</text>
<text x="16.2" y="269.4">F</text>
<text x="411.2" y="269.4">F</text>
<text x="39" y="290.8">1</text>
<text x="88.8" y="290.8">2</text>
<text x="138.8" y="290.8">3</text>
<text x="188.7" y="290.8">4</text>
<text x="238.8" y="290.8">5</text>
<text x="288.7" y="290.8">6</text>
<text x="338.8" y="290.8">7</text>
<text x="388.8" y="290.8">8</text>
</g>
<g font-size="2.5">
<text x="231" y="242.9">Dept.</text>
<text x="255" y="242.9">Technical reference</text>
<text x="289" y="242.9">Created by</text>
<text x="350" y="242.9">Approved by</text>
<text x="289" y="252.8">Document type</text>
<text x="350" y="252.8">Document status</text>
<text x="289" y="262.9">Title</text>
<text x="350" y="262.9">DWG No.</text>
<text x="350" y="279.9">Rev.</text>
<text x="360" y="279.9">Date of issue</text>
<text x="396" y="279.9">Sheet</text>
</g>
</svg>
